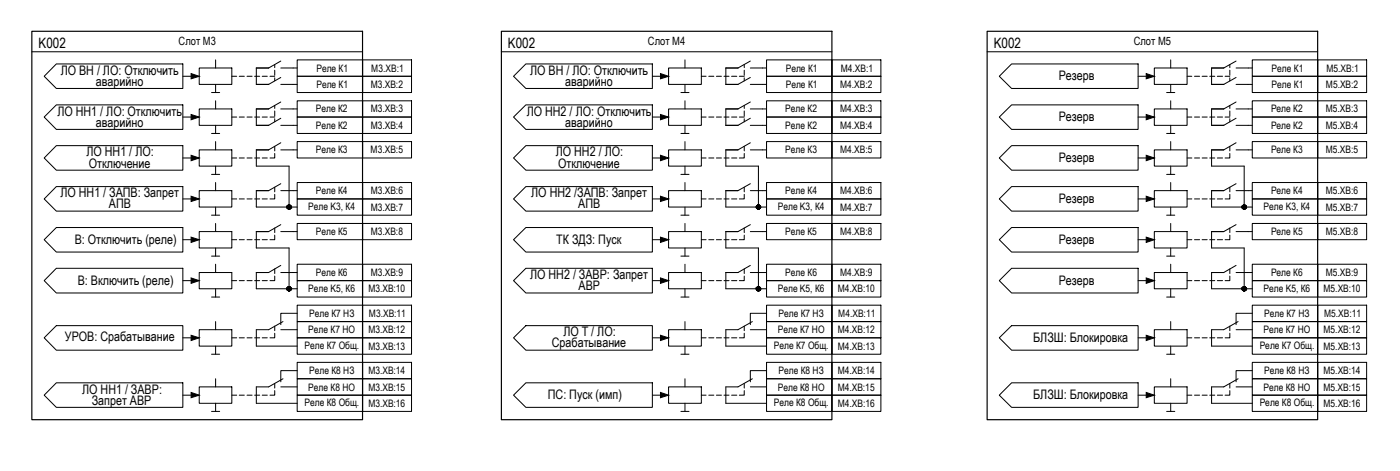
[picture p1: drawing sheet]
<svg xmlns="http://www.w3.org/2000/svg" width="351mm" height="118mm" viewBox="0 0 351 118" stroke-linecap="round" stroke-linejoin="round" font-family="sans-serif">
<path d="M8 7.8h82.9v97.2h-82.9zM125.7 7.8h82.8v97.2h-82.8zM247.4 7.8h82.9v97.2h-82.9z" fill="none" stroke="#000" stroke-width=".3"/>
<!-- layer: 0 -->
<g fill="none" stroke="#000" stroke-width=".25">
<path d="M8 13h82.9M45.8 19.1h3.1M49.9 17h8.2v4.1h-8.2zM54 15v2M58.1 19.1h1.2M60 19.1h1.2M61.9 19.1h1.3M63.8 19.1h1.3M65.7 19.1h1.3M67.3 17h-3.1v4.1h3.1M67.7 19.1h1.2M68.9 16.2v.7"/>
<path d="M68.9 17.6v1.2M68.9 19.5v.7M73.5 17h1M74.5 15h16.4v4.1h-16.4zM74.5 19.1h16.4v4.1h-16.4zM90.9 15h12.2v4.1h-12.2zM90.9 19.1h12.2v4.1h-12.2zM125.7 13h82.8M163.5 19.1h3.1M167.6 17h8.2v4.1h-8.2zM171.7 15v2M175.8 19.1h1.2"/>
<path d="M177.7 19.1h1.2M179.6 19.1h1.2M181.5 19.1h1.2M183.4 19.1h1.3M185 17h-3.1v4.1h3.1M185.3 19.1h1.2M186.5 16.2v.7M186.5 17.6v1.2M186.5 19.5v.7M191.1 17h1M192.1 15h16.4v4.1h-16.4zM192.1 19.1h16.4v4.1h-16.4z"/>
<path d="M208.5 15h12.3v4.1h-12.3zM208.5 19.1h12.3v4.1h-12.3zM247.4 13h82.9M285.3 19.1h3M289.3 17h8.2v4.1h-8.2zM293.4 15v2M297.5 19.1h1.2M299.4 19.1h1.3M301.3 19.1h1.3M303.2 19.1h1.3M305.1 19.1h1.3M306.7 17h-3v4.1h3"/>
<path d="M307.1 19.1h1.2M308.3 16.2v.7M308.3 17.6v1.2M308.3 19.5v.7M312.9 17h1M313.9 15h16.4v4.1h-16.4zM313.9 19.1h16.4v4.1h-16.4zM330.3 15h12.2v4.1h-12.2zM330.3 19.1h12.2v4.1h-12.2zM45.8 39.5h3.1M45.8 29.3h3.1M49.9 37.5h8.2v4.1h-8.2z"/>
<path d="M49.9 27.3h8.2v4.1h-8.2zM53 33.4h2.1M53 23.2h2.1M54 21.1v2.1M54 25.2v2.1M54 31.4v2M54 35.4v2.1M58.1 39.5h1.2M58.1 29.3h1.2M60 39.5h1.2M60 29.3h1.2M61.9 39.5h1.3"/>
<path d="M61.9 29.3h1.3M63.8 39.5h1.3M63.8 29.3h1.3M65.7 39.5h1.3M65.7 29.3h1.3M67.3 27.3h-3.1v4.1h3.1M67.3 37.5h-3.1v4.1h8.3v10.2M67.7 29.3h1.2M68.9 38.4v1.1h-1.2M68.9 26.4v.7M68.9 27.8v1.3M68.9 29.7v.8"/>
<path d="M68.9 36.6v1.2M73.5 37.5h1M73.5 31.4h1M73.5 27.3h1M73.5 21.1h1M74.5 35.4h16.4v4.1h-16.4zM74.5 25.2h16.4v4.1h-16.4zM74.5 29.3h16.4v4.1h-16.4zM90.9 35.4h12.2v4.1h-12.2zM90.9 25.2h12.2v4.1h-12.2zM90.9 29.3h12.2v4.1h-12.2zM163.5 39.5h3.1"/>
<path d="M163.5 29.3h3.1M167.6 37.5h8.2v4.1h-8.2zM167.6 27.3h8.2v4.1h-8.2zM170.7 33.4h2M170.7 23.2h2M171.7 21.1v2.1M171.7 25.2v2.1M171.7 31.4v2M171.7 35.4v2.1M175.8 39.5h1.2M175.8 29.3h1.2M177.7 39.5h1.2"/>
<path d="M177.7 29.3h1.2M179.6 39.5h1.2M179.6 29.3h1.2M181.5 39.5h1.2M181.5 29.3h1.2M183.4 39.5h1.3M183.4 29.3h1.3M185 37.5h-3.1v4.1h8.2v10.2M185 27.3h-3.1v4.1h3.1M185.3 29.3h1.2M186.5 38.4v1.1h-1.2M186.5 26.4v.7"/>
<path d="M186.5 27.8v1.3M186.5 29.7v.8M186.5 36.6v1.2M191.1 37.5h1M191.1 31.4h1M191.1 27.3h1M191.1 21.1h1M192.1 35.4h16.4v4.1h-16.4zM192.1 25.2h16.4v4.1h-16.4zM192.1 29.3h16.4v4.1h-16.4zM208.5 35.4h12.3v4.1h-12.3zM208.5 25.2h12.3v4.1h-12.3z"/>
<path d="M208.5 29.3h12.3v4.1h-12.3zM285.3 39.5h3M285.3 29.3h3M289.3 37.5h8.2v4.1h-8.2zM289.3 27.3h8.2v4.1h-8.2zM292.4 33.4h2.1M292.4 23.2h2.1M293.4 21.1v2.1M293.4 25.2v2.1M293.4 31.4v2M293.4 35.4v2.1M297.5 39.5h1.2"/>
<path d="M297.5 29.3h1.2M299.4 39.5h1.3M299.4 29.3h1.3M301.3 39.5h1.3M301.3 29.3h1.3M303.2 39.5h1.3M303.2 29.3h1.3M305.1 39.5h1.3M305.1 29.3h1.3M306.7 37.5h-3v4.1h8.2v10.2M306.7 27.3h-3v4.1h3M307.1 29.3h1.2"/>
<path d="M308.3 38.4v1.1h-1.2M308.3 26.4v.7M308.3 27.8v1.3M308.3 29.7v.8M308.3 36.6v1.2M312.9 37.5h1M312.9 31.4h1M312.9 27.3h1M312.9 21.1h1M313.9 35.4h16.4v4.1h-16.4zM313.9 25.2h16.4v4.1h-16.4zM313.9 29.3h16.4v4.1h-16.4z"/>
<path d="M330.3 35.4h12.2v4.1h-12.2zM330.3 25.2h12.2v4.1h-12.2zM330.3 29.3h12.2v4.1h-12.2zM45.8 60h3.1M45.8 49.8h3.1M49.9 58h8.2v4.1h-8.2zM49.9 47.7h8.2v4.1h-8.2zM53 53.8h2.1M53 43.6h2.1M54 41.6v2M54 45.7v2M54 51.8v2"/>
<path d="M54 55.9v2.1M58.1 60h1.2M58.1 49.8h1.2M60 60h1.2M60 49.8h1.2M61.9 60h1.3M61.9 49.8h1.3M63.8 60h1.3M63.8 49.8h1.3M65.7 60h1.3M65.7 49.8h1.3M67.3 47.7h-3.1v4.1h10.3"/>
<path d="M67.3 58h-3.1v4.1h8.3v10.2M68.9 58.8v1.2h-1.2M68.9 48.6v1.2h-1.2M68.9 46.9v1.1M68.9 57.1v1.1M73.5 58h1M73.5 47.7h1M74.5 55.9h16.4v4.1h-16.4zM74.5 45.7h16.4v4.1h-16.4zM74.5 49.8h16.4v4h-16.4zM90.9 55.9h12.2v4.1h-12.2zM90.9 45.7h12.2v4.1h-12.2z"/>
<path d="M90.9 49.8h12.2v4h-12.2zM163.5 60h3.1M163.5 49.8h3.1M167.6 58h8.2v4.1h-8.2zM167.6 47.7h8.2v4.1h-8.2zM170.7 53.8h2M170.7 43.6h2M171.7 41.6v2M171.7 45.7v2M171.7 51.8v2M171.7 55.9v2.1M175.8 60h1.2"/>
<path d="M175.8 49.8h1.2M177.7 60h1.2M177.7 49.8h1.2M179.6 60h1.2M179.6 49.8h1.2M181.5 60h1.2M181.5 49.8h1.2M183.4 60h1.3M183.4 49.8h1.3M185 58h-3.1v4.1h8.2v10.2M185 47.7h-3.1v4.1h10.2M186.5 58.8v1.2h-1.2"/>
<path d="M186.5 48.6v1.2h-1.2M186.5 46.9v1.1M186.5 57.1v1.1M191.1 58h1M191.1 47.7h1M192.1 55.9h16.4v4.1h-16.4zM192.1 45.7h16.4v4.1h-16.4zM192.1 49.8h16.4v4h-16.4zM208.5 55.9h12.3v4.1h-12.3zM208.5 45.7h12.3v4.1h-12.3zM208.5 49.8h12.3v4h-12.3zM285.3 60h3"/>
<path d="M285.3 49.8h3M289.3 58h8.2v4.1h-8.2zM289.3 47.7h8.2v4.1h-8.2zM292.4 53.8h2.1M292.4 43.6h2.1M293.4 41.6v2M293.4 45.7v2M293.4 51.8v2M293.4 55.9v2.1M297.5 60h1.2M297.5 49.8h1.2M299.4 60h1.3"/>
<path d="M299.4 49.8h1.3M301.3 60h1.3M301.3 49.8h1.3M303.2 60h1.3M303.2 49.8h1.3M305.1 60h1.3M305.1 49.8h1.3M306.7 58h-3v4.1h8.2v10.2M306.7 47.7h-3v4.1h10.2M308.3 58.8v1.2h-1.2M308.3 48.6v1.2h-1.2M308.3 46.9v1.1"/>
<path d="M308.3 57.1v1.1M312.9 58h1M312.9 47.7h1M313.9 55.9h16.4v4.1h-16.4zM313.9 45.7h16.4v4.1h-16.4zM313.9 49.8h16.4v4h-16.4zM330.3 55.9h12.2v4.1h-12.2zM330.3 45.7h12.2v4.1h-12.2zM330.3 49.8h12.2v4h-12.2zM45.8 70.2h3.1M49.9 68.2h8.2v4.1h-8.2zM53 74.3h2.1"/>
<path d="M53 64.1h2.1M54 62.1v2M54 66.1v2.1M54 72.3v2M58.1 70.2h1.2M60 70.2h1.2M61.9 70.2h1.3M63.8 70.2h1.3M65.7 70.2h1.3M67.3 68.2h-3.1v4.1h10.3M68.9 69.1v1.1h-1.2M68.9 67.3v1.2"/>
<path d="M73.5 68.2h1M74.5 76.4h16.4v4.1h-16.4zM74.5 78.4h-4.1v2.8M74.5 66.1h16.4v4.1h-16.4zM74.5 70.2h16.4v4.1h-16.4zM90.9 76.4h12.2v4.1h-12.2zM90.9 66.1h12.2v4.1h-12.2zM90.9 70.2h12.2v4.1h-12.2zM163.5 70.2h3.1M167.6 68.2h8.2v4.1h-8.2zM170.7 74.3h2M170.7 64.1h2"/>
<path d="M171.7 62.1v2M171.7 66.1v2.1M171.7 72.3v2M175.8 70.2h1.2M177.7 70.2h1.2M179.6 70.2h1.2M181.5 70.2h1.2M183.4 70.2h1.3M185 68.2h-3.1v4.1h10.2M186.5 69.1v1.1h-1.2M186.5 67.3v1.2M191.1 68.2h1"/>
<path d="M192.1 76.4h16.4v4.1h-16.4zM192.1 78.4h-4v2.8M192.1 66.1h16.4v4.1h-16.4zM192.1 70.2h16.4v4.1h-16.4zM208.5 76.4h12.3v4.1h-12.3zM208.5 66.1h12.3v4.1h-12.3zM208.5 70.2h12.3v4.1h-12.3zM285.3 70.2h3M289.3 68.2h8.2v4.1h-8.2zM292.4 74.3h2.1M292.4 64.1h2.1M293.4 62.1v2"/>
<path d="M293.4 66.1v2.1M293.4 72.3v2M297.5 70.2h1.2M299.4 70.2h1.3M301.3 70.2h1.3M303.2 70.2h1.3M305.1 70.2h1.3M306.7 68.2h-3v4.1h10.2M308.3 69.1v1.1h-1.2M308.3 67.3v1.2M312.9 68.2h1M313.9 76.4h16.4v4.1h-16.4z"/>
<path d="M313.9 78.4h-4.1v2.8M313.9 66.1h16.4v4.1h-16.4zM313.9 70.2h16.4v4.1h-16.4zM330.3 76.4h12.2v4.1h-12.2zM330.3 66.1h12.2v4.1h-12.2zM330.3 70.2h12.2v4.1h-12.2zM11.1 84.5l3-3h31.7v6.1h-31.7zM45.8 98.9h3.1M45.8 84.5h3.1M49.9 96.8h8.2v4.1h-8.2zM49.9 82.5h8.2v4.1h-8.2zM53 88.6h2.1"/>
<path d="M54 80.5v2M54 86.6v2M54 94.8v2M58.1 98.9h1.2M58.1 84.5h1.2M60 98.9h1.2M60 84.5h1.2M61.9 98.9h1.3M61.9 84.5h1.3M63.8 98.9h1.3M63.8 84.5h1.3M65.7 98.9h1.3"/>
<path d="M65.7 84.5h1.3M68.9 97.7v1.2h-1.2M68.9 83.4v1.1h-1.2M68.9 81.6v1.2M68.9 96v1.1M70.4 96.8h4.1M70.4 82.5h4.1M70.9 94.8l-3.6 2h-3.1v4.1h10.3M70.9 80.5l-3.6 2h-3.1v4.1h10.3M74.5 90.7h16.4v4.1h-16.4zM74.5 94.8h16.4v4.1h-16.4zM74.5 98.9h16.4v4.1h-16.4z"/>
<path d="M74.5 92.8h-4.1v2.7M74.5 80.5h16.4v4h-16.4zM74.5 84.5h16.4v4.1h-16.4zM90.9 90.7h12.2v4.1h-12.2zM90.9 94.8h12.2v4.1h-12.2zM90.9 98.9h12.2v4.1h-12.2zM90.9 80.5h12.2v4h-12.2zM90.9 84.5h12.2v4.1h-12.2zM128.7 84.5l3.1-3h31.7v6.1h-31.7zM163.5 98.9h3.1M163.5 84.5h3.1M167.6 96.8h8.2v4.1h-8.2z"/>
<path d="M167.6 82.5h8.2v4.1h-8.2zM170.7 88.6h2M171.7 80.5v2M171.7 86.6v2M171.7 94.8v2M175.8 98.9h1.2M175.8 84.5h1.2M177.7 98.9h1.2M177.7 84.5h1.2M179.6 98.9h1.2M179.6 84.5h1.2M181.5 98.9h1.2"/>
<path d="M181.5 84.5h1.2M183.4 98.9h1.3M183.4 84.5h1.3M186.5 97.7v1.2h-1.2M186.5 83.4v1.1h-1.2M186.5 81.6v1.2M186.5 96v1.1M188.1 96.8h4M188.1 82.5h4M188.6 94.8l-3.6 2h-3.1v4.1h10.2M188.6 80.5l-3.6 2h-3.1v4.1h10.2M192.1 90.7h16.4v4.1h-16.4z"/>
<path d="M192.1 94.8h16.4v4.1h-16.4zM192.1 98.9h16.4v4.1h-16.4zM192.1 92.8h-4v2.7M192.1 80.5h16.4v4h-16.4zM192.1 84.5h16.4v4.1h-16.4zM208.5 90.7h12.3v4.1h-12.3zM208.5 94.8h12.3v4.1h-12.3zM208.5 98.9h12.3v4.1h-12.3zM208.5 80.5h12.3v4h-12.3zM208.5 84.5h12.3v4.1h-12.3zM250.5 84.5l3.1-3h31.7v6.1h-31.7zM285.3 98.9h3"/>
<path d="M285.3 84.5h3M289.3 96.8h8.2v4.1h-8.2zM289.3 82.5h8.2v4.1h-8.2zM292.4 88.6h2.1M293.4 80.5v2M293.4 86.6v2M293.4 94.8v2M297.5 98.9h1.2M297.5 84.5h1.2M299.4 98.9h1.3M299.4 84.5h1.3M301.3 98.9h1.3"/>
<path d="M301.3 84.5h1.3M303.2 98.9h1.3M303.2 84.5h1.3M305.1 98.9h1.3M305.1 84.5h1.3M308.3 97.7v1.2h-1.2M308.3 83.4v1.1h-1.2M308.3 81.6v1.2M308.3 96v1.1M309.8 96.8h4.1M309.8 82.5h4.1M310.3 94.8l-3.6 2h-3v4.1h10.2"/>
<path d="M310.3 80.5l-3.6 2h-3v4.1h10.2M313.9 90.7h16.4v4.1h-16.4zM313.9 94.8h16.4v4.1h-16.4zM313.9 98.9h16.4v4.1h-16.4zM313.9 92.8h-4.1v2.7M313.9 80.5h16.4v4h-16.4zM313.9 84.5h16.4v4.1h-16.4zM330.3 90.7h12.2v4.1h-12.2zM330.3 94.8h12.2v4.1h-12.2zM330.3 98.9h12.2v4.1h-12.2zM330.3 80.5h12.2v4h-12.2zM330.3 84.5h12.2v4.1h-12.2z"/>
<path d="M53 103h2.1M54 100.9v2.1M170.7 103h2M171.7 100.9v2.1M292.4 103h2.1M293.4 100.9v2.1"/>
<circle cx="72.5" cy="51.8" r=".53"/>
<circle cx="190.1" cy="51.8" r=".53"/>
<circle cx="311.9" cy="51.8" r=".53"/>
<circle cx="72.5" cy="72.2" r=".53"/>
<circle cx="190.1" cy="72.2" r=".53"/>
<circle cx="311.9" cy="72.2" r=".53"/>
</g>
<g fill="none" stroke="#000" stroke-width=".25">
<path d="M14.1 16h31.7v6.1h-31.7l-3-3zM70.4 15.3l-3.1 1.7h-3.1M70.4 17h3.1M70.4 19.4l-3.1 1.7h-3.1M128.7 19.1l3.1-3.1h31.7v6.1h-31.7zM188.1 15.3l-3.1 1.7h-3.1M188.1 17h3M188.1 19.4l-3.1 1.7h-3.1M250.5 19.1l3.1-3.1h31.7v6.1h-31.7zM309.8 15.3l-3.1 1.7h-3M309.8 17h3.1M309.8 19.4l-3.1 1.7h-3"/>
<path d="M14.1 26.2h31.7v6.2h-31.7l-3-3.1zM14.1 36.4h31.7v6.2h-31.7l-3-3.1zM70.4 35.7l-3.1 1.8h-3.1M70.4 37.5h3.1M70.4 25.5l-3.1 1.8h-3.1M70.4 27.3h3.1M70.4 29.6l-3.1 1.8h-3.1M70.4 31.4h3.1M70.4 21.1h3.1M128.7 29.3l3.1-3.1h31.7v6.2h-31.7zM128.7 39.5l3.1-3.1h31.7v6.2h-31.7zM188.1 35.7l-3.1 1.8h-3.1"/>
<path d="M188.1 37.5h3M188.1 25.5l-3.1 1.8h-3.1M188.1 27.3h3M188.1 29.6l-3.1 1.8h-3.1M188.1 31.4h3M188.1 21.1h3M250.5 29.3l3.1-3.1h31.7v6.2h-31.7zM250.5 39.5l3.1-3.1h31.7v6.2h-31.7zM309.8 35.7l-3.1 1.8h-3M309.8 37.5h3.1M309.8 25.5l-3.1 1.8h-3M309.8 27.3h3.1"/>
<path d="M309.8 29.6l-3.1 1.8h-3M309.8 31.4h3.1M309.8 21.1h3.1M11.1 60l3-3.1h31.7v6.2h-31.7zM14.1 46.7h31.7v6.1h-31.7l-3-3zM70.4 56.2l-3.1 1.8h-3.1M70.4 58h3.1M70.4 46l-3.1 1.7h-3.1M70.4 47.7h3.1M128.7 60l3.1-3.1h31.7v6.2h-31.7zM131.8 46.7h31.7v6.1h-31.7l-3.1-3zM188.1 56.2l-3.1 1.8h-3.1"/>
<path d="M188.1 58h3M188.1 46l-3.1 1.7h-3.1M188.1 47.7h3M250.5 60l3.1-3.1h31.7v6.2h-31.7zM253.6 46.7h31.7v6.1h-31.7l-3.1-3zM309.8 56.2l-3.1 1.8h-3M309.8 58h3.1M309.8 46l-3.1 1.7h-3M309.8 47.7h3.1M14.1 67.1h31.7v6.2h-31.7l-3-3.1zM70.4 66.4l-3.1 1.8h-3.1M70.4 68.2h3.1"/>
<path d="M131.8 67.1h31.7v6.2h-31.7l-3.1-3.1zM188.1 66.4l-3.1 1.8h-3.1M188.1 68.2h3M253.6 67.1h31.7v6.2h-31.7l-3.1-3.1zM309.8 66.4l-3.1 1.8h-3M309.8 68.2h3.1M14.1 95.8h31.7v6.1h-31.7l-3-3zM128.7 98.9l3.1-3.1h31.7v6.1h-31.7zM250.5 98.9l3.1-3.1h31.7v6.1h-31.7z"/>
</g>
<!-- layer: 0 -->
<g fill="#000" stroke="#000" stroke-width=".25">
<path d="M47.9 18.4l2 .7-2 .6zM165.5 18.4l2.1 .7-2.1 .6zM287.3 18.4l2 .7-2 .6zM47.9 28.7l2 .6-2 .7zM47.9 38.9l2 .6-2 .7zM165.5 28.7l2.1 .6-2.1 .7zM165.5 38.9l2.1 .6-2.1 .7zM287.3 28.7l2 .6-2 .7zM287.3 38.9l2 .6-2 .7zM47.9 49.1l2 .7-2 .6zM47.9 59.3l2 .7-2 .7zM72.4 51.3h.1z"/>
<path d="M72 51.5h.8zM72 52.1h.9zM165.5 49.1l2.1 .7-2.1 .6zM165.5 59.3l2.1 .7-2.1 .7zM190.1 51.3h.1zM190 52.3h.2zM287.3 49.1l2 .7-2 .6zM287.3 59.3l2 .7-2 .7zM311.8 51.3h.1zM311.7 52.3h.3zM47.9 69.6l2 .6-2 .7zM72.4 71.8h.1z"/>
<path d="M165.5 69.6l2.1 .6-2.1 .7zM190.1 71.8h.1zM190 72.8h.2zM287.3 69.6l2 .6-2 .7zM311.8 71.8h.1zM311.7 72.8h.3zM47.9 83.9l2 .6-2 .7zM47.9 98.2l2 .7-2 .6zM165.5 83.9l2.1 .6-2.1 .7zM165.5 98.2l2.1 .7-2.1 .6zM287.3 83.9l2 .6-2 .7zM287.3 98.2l2 .7-2 .6z"/>
<path d="M71.9 51.7h1zM71.9 51.7h1.1z"/>
<path d="M71.9 51.7h1.1zM71.9 51.8l1.1-.1z"/>
<path d="M71.9 51.8h1.1zM71.9 51.8h1.1z"/>
<path d="M71.9 51.8h1.1zM71.9 51.9l1.1-.1z"/>
<path d="M71.9 51.9h1.1zM71.9 51.9h1.1z"/>
<path d="M71.9 51.9h1.1zM71.9 51.9h1.1z"/>
<path d="M71.9 51.9h1zM72 52l.9-.1z"/>
<path d="M72 51.6h.9zM72 51.6h.9z"/>
<path d="M72 51.6h.9zM71.9 51.7l1-.1z"/>
<path d="M72 52h.9zM72 52.1l.9-.1z"/>
<path d="M72 52.1h.9zM72 52.1h.9zM72 52.1h.9z"/>
<path d="M72 51.5h.9zM72 51.6h.9z"/>
<path d="M72 52.1h.8zM72.1 52.2l.7-.1z"/>
<path d="M72 51.5h.8zM72 51.5h.8zM72 51.5h.9z"/>
<path d="M72.1 52.2h.7zM72.1 52.2h.7z"/>
<path d="M72.1 51.5l.7-.1zM72.1 51.5l.7-.1z"/>
<path d="M72.1 52.2h.7zM72.2 52.2h.6z"/>
<path d="M72.1 51.4h.7zM72.1 51.4h.7z"/>
<path d="M72.2 52.2h.6zM72.2 52.2h.6z"/>
<path d="M72.2 51.4h.5zM72.2 51.4h.6z"/>
<path d="M72.2 52.2h.5zM72.2 52.3l.5-.1z"/>
<path d="M72.2 51.3h.5zM72.2 51.4h.5z"/>
<path d="M72.2 52.3h.5zM72.3 52.3h.4z"/>
<path d="M72.2 51.3h.4zM72.2 51.3h.5z"/>
<path d="M72.3 52.3h.3zM72.3 52.3h.3z"/>
<path d="M72.3 51.3h.2zM72.3 51.3h.2z"/>
<path d="M72.3 51.3h.2zM72.3 51.3h.3z"/>
<path d="M72.3 52.3h.2zM72.4 52.3h.1zM72.4 52.3h.1z"/>
<path d="M189.6 51.7h1zM189.6 51.8l1-.1z"/>
<path d="M189.6 51.8h1zM189.6 51.8h1z"/>
<path d="M189.6 51.8h1zM189.6 51.9l1-.1z"/>
<path d="M189.6 51.9h1zM189.6 51.9h1z"/>
<path d="M189.6 51.9h1zM189.6 51.9h1z"/>
<path d="M189.6 51.6h1zM189.6 51.6h1z"/>
<path d="M189.6 51.6h1zM189.6 51.7h1z"/>
<path d="M189.6 51.7h1zM189.6 51.7h1z"/>
<path d="M189.6 51.9h1zM189.6 52l1-.1z"/>
<path d="M189.6 52h1zM189.6 52.1l1-.1z"/>
<path d="M189.6 52.1h1zM189.7 52.1h.9z"/>
<path d="M189.7 51.5h.8zM189.7 51.5h.8z"/>
<path d="M189.7 51.5h.8zM189.6 51.6h1z"/>
<path d="M189.7 51.5h.8zM189.7 51.5h.8z"/>
<path d="M189.7 52.1h.8zM189.7 52.1h.8z"/>
<path d="M189.7 52.1h.8zM189.7 52.2l.8-.1z"/>
<path d="M189.7 52.2h.8zM189.8 52.2h.7z"/>
<path d="M189.7 51.5l.7-.1zM189.7 51.5h.8z"/>
<path d="M189.8 52.2h.6zM189.8 52.2h.6z"/>
<path d="M189.8 51.4h.6zM189.8 51.4h.6z"/>
<path d="M189.8 52.2h.6zM189.8 52.2h.6z"/>
<path d="M189.8 51.4h.6zM189.8 51.4h.6z"/>
<path d="M189.8 52.2h.6zM189.9 52.3l.5-.1z"/>
<path d="M189.9 51.3h.4zM189.8 51.4h.6z"/>
<path d="M189.9 52.3h.4zM189.9 52.3h.4z"/>
<path d="M189.9 51.3h.4zM189.9 51.3h.4z"/>
<path d="M189.9 52.3h.4zM190 52.3h.3z"/>
<path d="M189.9 51.3h.3zM189.9 51.3h.4z"/>
<path d="M190 51.3h.2zM190 51.3h.2z"/>
<path d="M190.1 52.3h.1zM190.1 52.3h.1z"/>
<path d="M311.3 51.7h1.1zM311.3 51.8l1.1-.1z"/>
<path d="M311.3 51.8h1.1zM311.3 51.8h1.1z"/>
<path d="M311.3 51.8h1.1zM311.3 51.9l1.1-.1z"/>
<path d="M311.3 51.9h1.1zM311.3 51.9h1.1z"/>
<path d="M311.3 51.9h1.1zM311.4 51.9h1z"/>
<path d="M311.4 51.6h.9zM311.4 51.6h.9z"/>
<path d="M311.4 51.6h.9zM311.4 51.7h1z"/>
<path d="M311.3 51.7h1.1zM311.3 51.7h1.1z"/>
<path d="M311.4 51.9h1zM311.4 52l1-.1z"/>
<path d="M311.4 52h.9zM311.4 52.1l.9-.1z"/>
<path d="M311.4 52.1h.9zM311.4 52.1h.9z"/>
<path d="M311.4 51.5h.9zM311.4 51.5h.9z"/>
<path d="M311.4 51.5h.9zM311.4 51.6h.9z"/>
<path d="M311.5 51.5h.7zM311.5 51.5h.8z"/>
<path d="M311.5 52.1h.8zM311.4 52.1h.9z"/>
<path d="M311.5 52.1h.8zM311.5 52.2l.8-.1z"/>
<path d="M311.5 52.2h.7zM311.5 52.2h.7z"/>
<path d="M311.5 51.4h.7zM311.5 51.5h.7z"/>
<path d="M311.5 52.2h.7zM311.6 52.2h.6z"/>
<path d="M311.5 51.4h.6zM311.5 51.4h.7z"/>
<path d="M311.6 52.2h.5zM311.6 52.2h.5z"/>
<path d="M311.6 51.4h.5zM311.6 51.4h.5z"/>
<path d="M311.6 52.2h.5zM311.6 52.3l.5-.1z"/>
<path d="M311.6 51.3h.5zM311.6 51.4h.5z"/>
<path d="M311.6 52.3h.5zM311.7 52.3h.4z"/>
<path d="M311.6 51.3h.4zM311.6 51.3h.5z"/>
<path d="M311.7 52.3h.3zM311.7 52.3h.3z"/>
<path d="M311.7 51.3h.3zM311.7 51.3h.3z"/>
<path d="M311.7 51.3h.2zM311.7 51.3h.3z"/>
<path d="M311.8 52.3h.2zM311.8 52.3h.1z"/>
<path d="M71.9 72.1h1zM71.9 72.2h1.1z"/>
<path d="M71.9 72.2h1.1zM71.9 72.2h1.1z"/>
<path d="M71.9 72.2h1.1zM71.9 72.3l1.1-.1z"/>
<path d="M71.9 72.3h1.1zM71.9 72.3h1.1z"/>
<path d="M71.9 72.3h1.1zM71.9 72.4l1.1-.1z"/>
<path d="M71.9 72.4h1.1zM71.9 72.4h1.1z"/>
<path d="M71.9 72.4h1zM72 72.5l.9-.1z"/>
<path d="M72 72h.9zM72 72.1l.9-.1z"/>
<path d="M71.9 72.1h1zM71.9 72.1h1z"/>
<path d="M72 72.5h.9zM72 72.5h.9z"/>
<path d="M72 72.5h.9zM72 72.6l.9-.1z"/>
<path d="M72 72h.8zM72 72h.9z"/>
<path d="M72 72h.9zM72 72h.9z"/>
<path d="M72 72.6h.9zM72 72.6h.9z"/>
<path d="M72 72.6h.8zM72.1 72.6h.7z"/>
<path d="M72 72l.8-.1zM72 72h.8z"/>
<path d="M72.1 71.9h.7zM72.1 71.9h.7z"/>
<path d="M72.1 72.6h.7zM72.1 72.6h.7z"/>
<path d="M72.1 72.6h.7zM72.2 72.7l.6-.1z"/>
<path d="M72.1 71.9l.7-.1zM72.1 71.9h.7z"/>
<path d="M72.2 72.7h.6zM72.2 72.7h.6z"/>
<path d="M72.2 71.8h.5zM72.2 71.8h.6z"/>
<path d="M72.2 72.7h.5zM72.2 72.7h.5z"/>
<path d="M72.2 71.8h.5zM72.2 71.8h.5z"/>
<path d="M72.2 72.7h.5zM72.3 72.8l.4-.1z"/>
<path d="M72.2 71.8h.4zM72.2 71.8h.5z"/>
<path d="M72.3 72.8h.3zM72.3 72.8h.3z"/>
<path d="M72.3 71.8h.2zM72.3 71.8h.3z"/>
<path d="M72.3 72.8h.2zM72.4 72.8h.1zM72.4 72.8h.1z"/>
<path d="M72.3 71.8h.2zM72.3 71.8h.2z"/>
<path d="M189.6 72.2h1zM189.6 72.2h1z"/>
<path d="M189.6 72.2h1zM189.6 72.3l1-.1z"/>
<path d="M189.6 72.3h1zM189.6 72.3h1z"/>
<path d="M189.6 72.3h1zM189.6 72.4l1-.1z"/>
<path d="M189.6 72.4h1zM189.6 72.4h1z"/>
<path d="M189.6 72h1zM189.6 72.1l1-.1z"/>
<path d="M189.6 72.1h1zM189.6 72.1h1z"/>
<path d="M189.6 72.2l1-.1zM189.6 72.2l1-.1z"/>
<path d="M189.6 72.4h1zM189.6 72.5l1-.1z"/>
<path d="M189.6 72.5h1zM189.6 72.5h1z"/>
<path d="M189.6 72.5h1zM189.7 72.6l.9-.1z"/>
<path d="M189.7 72h.8zM189.6 72h1z"/>
<path d="M189.7 72.6h.8zM189.7 72.6h.8z"/>
<path d="M189.7 71.9h.8zM189.7 72h.8z"/>
<path d="M189.7 72h.8zM189.7 72h.8z"/>
<path d="M189.7 72.6h.8zM189.7 72.6h.8z"/>
<path d="M189.7 72.6h.8zM189.8 72.6h.7z"/>
<path d="M189.8 71.9h.6zM189.7 71.9h.8z"/>
<path d="M189.8 72.6h.6zM189.8 72.7l.6-.1z"/>
<path d="M189.8 71.8h.6zM189.8 71.9h.6z"/>
<path d="M189.8 72.7h.6zM189.8 72.7h.6z"/>
<path d="M189.8 71.8h.6zM189.8 71.8h.6z"/>
<path d="M189.8 72.7h.6zM189.9 72.7h.5z"/>
<path d="M189.9 71.8h.4zM189.8 71.8h.6z"/>
<path d="M189.9 72.7h.4zM189.9 72.8l.4-.1z"/>
<path d="M189.9 71.8h.4zM189.9 71.8h.4z"/>
<path d="M189.9 72.8h.4zM190 72.8h.3z"/>
<path d="M189.9 71.8h.3zM189.9 71.8h.4z"/>
<path d="M190 71.8h.2zM190 71.8h.2z"/>
<path d="M190.1 72.8h.1zM190.1 72.8h.1z"/>
<path d="M311.3 72.2h1.1zM311.3 72.2h1.1z"/>
<path d="M311.3 72.2h1.1zM311.3 72.3l1.1-.1z"/>
<path d="M311.3 72.3h1.1zM311.3 72.3h1.1z"/>
<path d="M311.3 72.3h1.1zM311.3 72.4l1.1-.1z"/>
<path d="M311.3 72.4h1.1zM311.4 72.4h1z"/>
<path d="M311.4 72h.9zM311.4 72.1l.9-.1z"/>
<path d="M311.4 72.1h.9zM311.4 72.1h1z"/>
<path d="M311.3 72.2l1.1-.1zM311.3 72.2l1.1-.1z"/>
<path d="M311.4 72.4h1zM311.4 72.5l1-.1z"/>
<path d="M311.4 72.5h.9zM311.4 72.5h.9z"/>
<path d="M311.4 72.5h.9zM311.4 72.6l.9-.1z"/>
<path d="M311.4 72h.9zM311.4 72h.9z"/>
<path d="M311.4 72.6h.9zM311.5 72.6h.8z"/>
<path d="M311.5 71.9h.7zM311.5 72h.8z"/>
<path d="M311.4 72h.9zM311.4 72h.9z"/>
<path d="M311.5 72.6h.8zM311.5 72.6h.8z"/>
<path d="M311.5 72.6h.7zM311.5 72.6h.7z"/>
<path d="M311.5 71.9h.7zM311.5 71.9h.7z"/>
<path d="M311.5 72.6h.7zM311.6 72.7l.6-.1z"/>
<path d="M311.5 71.9l.6-.1zM311.5 71.9h.7z"/>
<path d="M311.6 72.7h.5zM311.6 72.7h.5z"/>
<path d="M311.6 71.8h.5zM311.6 71.8h.5z"/>
<path d="M311.6 72.7h.5zM311.6 72.7h.5z"/>
<path d="M311.6 71.8h.5zM311.6 71.8h.5z"/>
<path d="M311.6 72.7h.5zM311.7 72.8l.4-.1z"/>
<path d="M311.6 71.8h.4zM311.6 71.8h.5z"/>
<path d="M311.7 72.8h.3zM311.7 72.8h.3z"/>
<path d="M311.7 71.8h.3zM311.7 71.8h.3z"/>
<path d="M311.7 71.8h.2zM311.7 71.8h.3z"/>
<path d="M311.8 72.8h.2zM311.8 72.8h.1z"/>
</g>
<g font-size="3.6">
<text x="9.7" y="11.9">K002</text>
<text x="127.3" y="11.9">K002</text>
<text x="249.1" y="11.9">K002</text>
</g>
<g font-size="3.3">
<text x="15.2" y="18.7">ЛО ВН / ЛО: Отключить</text>
<text x="24" y="21.5">аварийно</text>
<text x="132.9" y="18.7">ЛО ВН / ЛО: Отключить</text>
<text x="141.7" y="21.5">аварийно</text>
<text x="265.4" y="20.1">Резерв</text>
<text x="14.4" y="29">ЛО НН1 / ЛО: Отключить</text>
<text x="132" y="29">ЛО НН2 / ЛО: Отключить</text>
<text x="24" y="31.7">аварийно</text>
<text x="141.7" y="31.7">аварийно</text>
<text x="265.4" y="30.3">Резерв</text>
<text x="21.7" y="39.2">ЛО НН1 / ЛО:</text>
<text x="22.2" y="42">Отключение</text>
<text x="139.3" y="39.2">ЛО НН2 / ЛО:</text>
<text x="139.9" y="42">Отключение</text>
<text x="265.4" y="40.5">Резерв</text>
<text x="15.1" y="49.4">ЛО НН1 / ЗАПВ: Запрет</text>
<text x="27.3" y="52.2">АПВ</text>
<text x="133.2" y="49.4">ЛО НН2 /ЗАПВ: Запрет</text>
<text x="144.9" y="52.2">АПВ</text>
<text x="265.4" y="50.8">Резерв</text>
<text x="18.7" y="61">В: Отключить (реле)</text>
<text x="139.4" y="61">ТК ЗДЗ: Пуск</text>
<text x="265.4" y="61">Резерв</text>
<text x="19.5" y="71.2">В: Включить (реле)</text>
<text x="132.9" y="69.8">ЛО НН2 / ЗАВР: Запрет</text>
<text x="265.4" y="71.2">Резерв</text>
<text x="145" y="72.6">АВР</text>
<text x="16.3" y="85.4">УРОВ: Срабатывание</text>
<text x="138.3" y="87">Срабатывание</text>
<text x="141.2" y="84.2">ЛО Т / ЛО:</text>
<text x="259" y="85.6">БЛЗШ: Блокировка</text>
<text x="20.6" y="98.5">ЛО НН1 / ЗАВР:</text>
<text x="23" y="101.3">Запрет АВР</text>
<text x="137.3" y="99.9">ПС: Пуск (имп)</text>
<text x="259" y="99.9">БЛЗШ: Блокировка</text>
</g>
<g font-size="2.9">
<text x="44.8" y="11.4">Слот М3</text>
<text x="162.4" y="11.4">Слот М4</text>
<text x="284.2" y="11.4">Слот М5</text>
</g>
<g font-size="2.6">
<text x="79.3" y="17.9">Реле К1</text>
<text x="93.1" y="17.9">М3.XB:1</text>
<text x="197" y="17.9">Реле К1</text>
<text x="210.7" y="17.9">М4.XB:1</text>
<text x="318.7" y="17.9">Реле К1</text>
<text x="332.5" y="17.9">М5.XB:1</text>
<text x="79.3" y="22">Реле К1</text>
<text x="92.9" y="22">М3.XB:2</text>
<text x="197" y="22">Реле К1</text>
<text x="210.6" y="22.1">М4.XB:2</text>
<text x="318.7" y="22">Реле К1</text>
<text x="332.3" y="22">М5.XB:2</text>
<text x="79.2" y="28.1">Реле К2</text>
<text x="92.9" y="28.1">М3.XB:3</text>
<text x="196.8" y="28.1">Реле К2</text>
<text x="210.6" y="28.1">М4.XB:3</text>
<text x="318.6" y="28.1">Реле К2</text>
<text x="332.3" y="28.1">М5.XB:3</text>
<text x="79.2" y="32.3">Реле К2</text>
<text x="92.9" y="32.3">М3.XB:4</text>
<text x="196.8" y="32.3">Реле К2</text>
<text x="210.6" y="32.3">М4.XB:4</text>
<text x="318.6" y="32.3">Реле К2</text>
<text x="332.3" y="32.3">М5.XB:4</text>
<text x="79.2" y="38.4">Реле К3</text>
<text x="92.9" y="38.4">М3.XB:5</text>
<text x="196.8" y="38.4">Реле К3</text>
<text x="210.6" y="38.4">М4.XB:5</text>
<text x="318.6" y="38.4">Реле К3</text>
<text x="332.3" y="38.4">М5.XB:5</text>
<text x="77.3" y="52.6">Реле K3, К4</text>
<text x="79.2" y="48.6">Реле К4</text>
<text x="92.9" y="48.6">М3.XB:6</text>
<text x="92.9" y="52.7">М3.XB:7</text>
<text x="195" y="52.6">Реле K3, К4</text>
<text x="196.8" y="48.6">Реле К4</text>
<text x="210.6" y="48.6">М4.XB:6</text>
<text x="210.6" y="52.7">М4.XB:7</text>
<text x="316.7" y="52.6">Реле K3, К4</text>
<text x="318.6" y="48.6">Реле К4</text>
<text x="332.3" y="48.6">М5.XB:6</text>
<text x="332.3" y="52.7">М5.XB:7</text>
<text x="79.2" y="58.8">Реле К5</text>
<text x="92.9" y="58.8">М3.XB:8</text>
<text x="196.8" y="58.8">Реле К5</text>
<text x="210.6" y="58.8">М4.XB:8</text>
<text x="318.6" y="58.8">Реле К5</text>
<text x="332.3" y="58.8">М5.XB:8</text>
<text x="79.2" y="69.1">Реле К6</text>
<text x="92.9" y="69.1">М3.XB:9</text>
<text x="196.8" y="69.1">Реле К6</text>
<text x="210.6" y="69.1">М4.XB:9</text>
<text x="318.6" y="69.1">Реле К6</text>
<text x="332.3" y="69.1">М5.XB:9</text>
<text x="77.3" y="73">Реле K5, К6</text>
<text x="92.4" y="73.2">М3.XB:10</text>
<text x="195" y="73">Реле K5, К6</text>
<text x="210" y="73.2">М4.XB:10</text>
<text x="316.7" y="73">Реле K5, К6</text>
<text x="331.7" y="73.2">М5.XB:10</text>
<text x="77.3" y="83.4">Реле К7 НО</text>
<text x="77.5" y="79.3">Реле К7 НЗ</text>
<text x="92.4" y="83.4">М3.XB:12</text>
<text x="92.5" y="79.3">М3.XB:11</text>
<text x="195" y="83.4">Реле К7 НО</text>
<text x="195.1" y="79.3">Реле К7 НЗ</text>
<text x="210" y="83.4">М4.XB:12</text>
<text x="210.1" y="79.3">М4.XB:11</text>
<text x="316.7" y="83.4">Реле К7 НО</text>
<text x="316.9" y="79.3">Реле К7 НЗ</text>
<text x="331.7" y="83.4">М5.XB:12</text>
<text x="331.9" y="79.3">М5.XB:11</text>
<text x="76.4" y="87.3">Реле К7 Общ.</text>
<text x="92.4" y="87.5">М3.XB:13</text>
<text x="194" y="87.3">Реле К7 Общ.</text>
<text x="210" y="87.5">М4.XB:13</text>
<text x="315.7" y="87.3">Реле К7 Общ.</text>
<text x="331.7" y="87.5">М5.XB:13</text>
<text x="77.5" y="93.6">Реле К8 НЗ</text>
<text x="92.4" y="93.6">М3.XB:14</text>
<text x="195.1" y="93.6">Реле К8 НЗ</text>
<text x="210" y="93.7">М4.XB:14</text>
<text x="316.9" y="93.6">Реле К8 НЗ</text>
<text x="331.7" y="93.6">М5.XB:14</text>
<text x="76.4" y="101.6">Реле К8 Общ.</text>
<text x="77.3" y="97.7">Реле К8 НО</text>
<text x="92.4" y="97.7">М3.XB:15</text>
<text x="92.4" y="101.9">М3.XB:16</text>
<text x="194" y="101.6">Реле К8 Общ.</text>
<text x="195" y="97.7">Реле К8 НО</text>
<text x="210" y="97.7">М4.XB:15</text>
<text x="210" y="101.9">М4.XB:16</text>
<text x="315.7" y="101.6">Реле К8 Общ.</text>
<text x="316.7" y="97.7">Реле К8 НО</text>
<text x="331.7" y="97.7">М5.XB:15</text>
<text x="331.7" y="101.9">М5.XB:16</text>
</g>
</svg>
